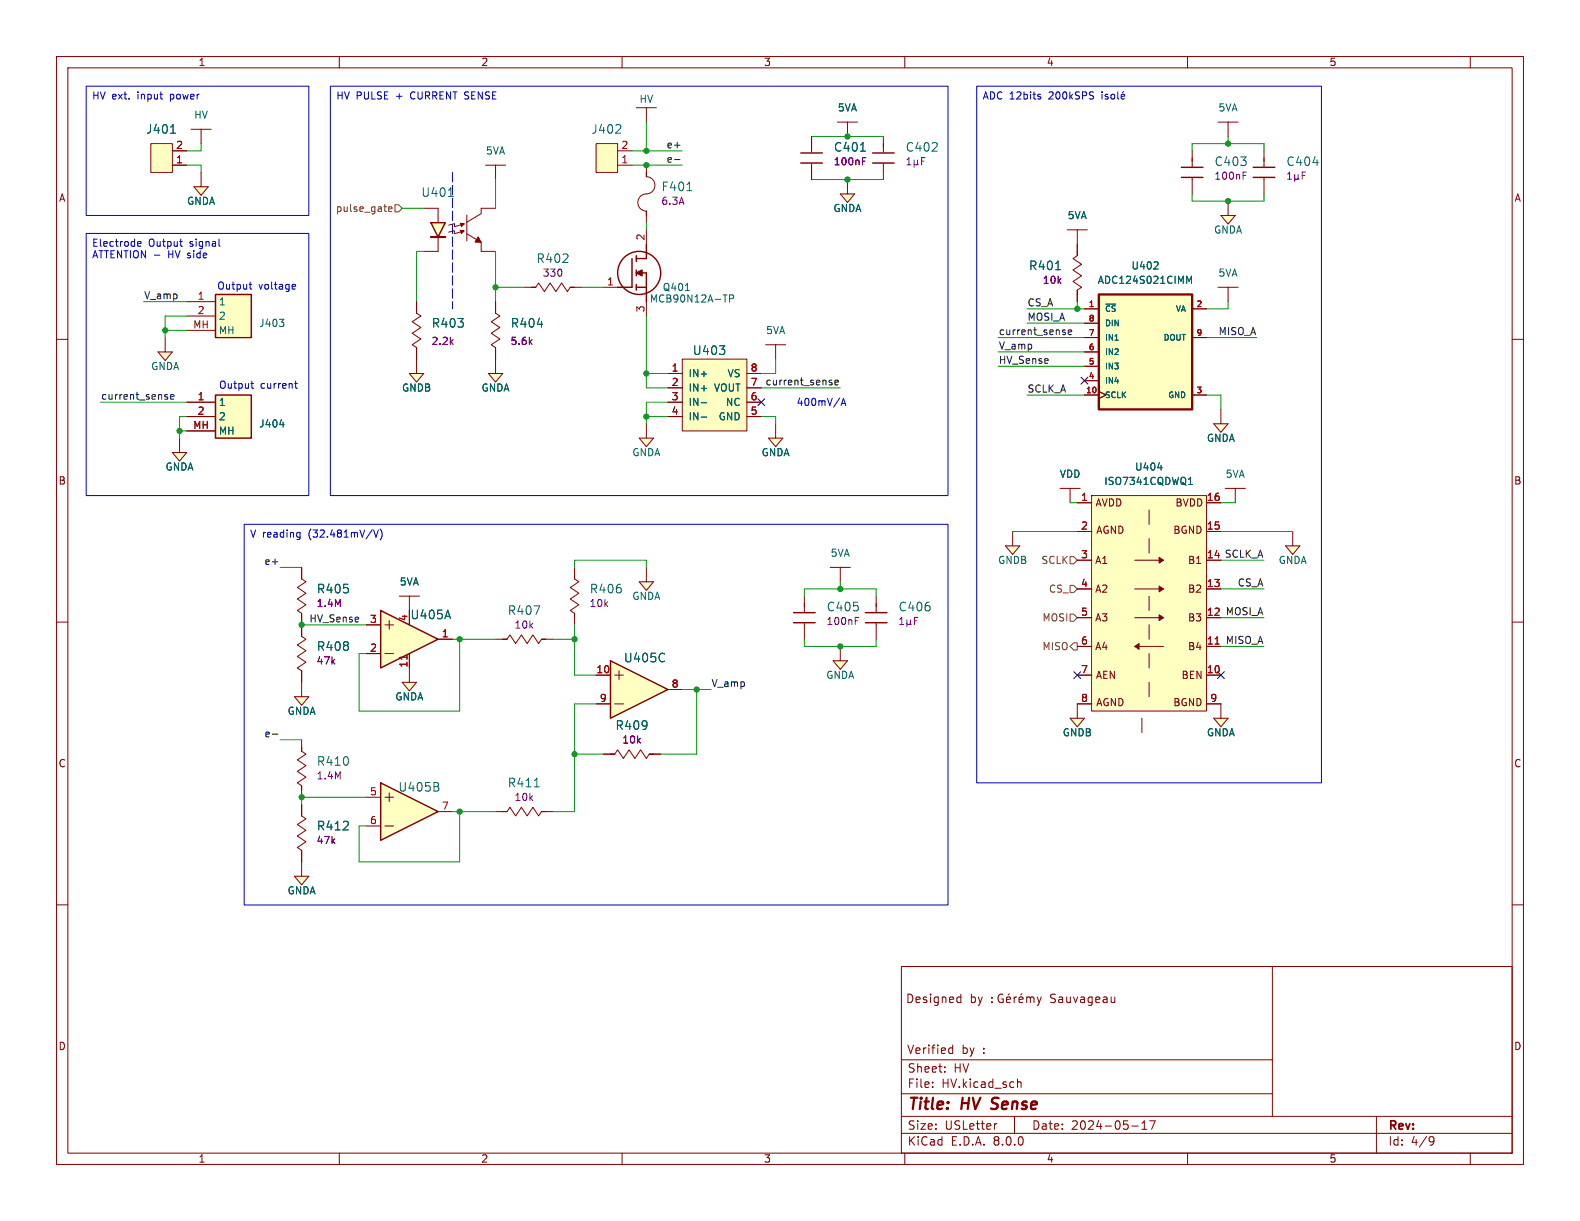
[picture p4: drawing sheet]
<svg xmlns="http://www.w3.org/2000/svg" width="279mm" height="216mm" viewBox="0 0 279 216" stroke-linecap="round" stroke-linejoin="round" font-family="sans-serif">
<g fill="none" stroke="#840000" stroke-width=".18">
<path d="M10 10h259.4v195.9h-259.4zM12 12h255.4v191.9h-255.4zM60 10v2M110 10v2M160 10v2M210 10v2M260 10v2M10 60h2M267.4 60h2M10 110h2M267.4 110h2M10 160h2"/>
<path d="M267.4 160h2M159.4 170.9h108v33h-108zM169.5 176.3l.4 .1M169.9 177.2l-.4 .1M169.9 175.8v1.5M175.4 177.1v.2M175.4 176.4v.1M177.3 175.9a.74 .74 0 0 0-.9 .5 .74 .74 0 0 0 .6 .9l.4-.2v-.5h-.3M178 176.8l.7-.2-.1-.2-.4-.1-.2 .2 .1 .7h.5M178.5 175.7l-.2 .2M179.3 176.3v1M179.8 176.3l-.3 .1-.2 .2"/>
<path d="M180.2 176.8l.7-.2-.1-.2-.4-.1-.2 .2 .1 .7h.5M180.7 175.7l-.2 .2M181.6 176.4l.4-.1 .2 .2M181.6 176.3v1M182.2 176.5l.2-.2 .4 .1v.9M182.2 176.5v.8M183.4 176.3l.4 1M183.8 177.3l-.2 .3-.2 .2M184.1 176.3l-.3 1M197.1 177.1l-.4 .2M197.1 176.3v1M225 170.9v26.5"/>
<path d="M159.4 197.4h108M159.4 193.4h65.6M159.4 187.4h65.6M164.9 192.1v.2M164.9 191.4v.1M167.1 189.4v.2M167.1 188.7v.1M167.9 185.4h.6M167.9 186.2h.6M168.5 184.8v1.5M176.3 198.7l-.3 .1M179.4 197.4v3"/>
<path d="M179.9 190.8v1.5M179.9 191.4l.2-.1 .4 .1 .1 .9M200.1 199.1h1.2M201.9 199.7h.9M201.9 198.6l.5-.4v1.5M203.3 198.2h1l-.7 1.5M243.4 197.4v6.5M60 203.9v2M110 203.9v2M159.4 200.4h108M160 203.9v2M210 203.9v2"/>
<path d="M253 201l.5 .1a.99 .99 0 0 1-.4 1.4h-.2M253.6 201.6l-.3 .3h-.3M260 203.9v2"/>
</g>
<path d="M135.9 77.5h2.5l-1.2 1.5z" fill="#ffffc2"/>
<path d="M223.5 26.7v2.8M223.5 31.5v2.8M137.2 74.9v2.6h-1.3l1.3 1.5 1.2-1.5h-1.2" fill="none" stroke="#840000" stroke-width=".18"/>
<path d="M221.6 31.4h3.8M221.6 29.6h3.8" fill="none" stroke="#840000" stroke-width=".25"/>
<path d="M227.7 31.7h.7M227.7 30.8l.3-.4v1.3M229 31.5l.1 .2h.3l.2-.2M229 30.8v1.3M229.6 31.5l.1 .2M229.6 30.8v.7M230.3 31h.4M230.9 30.4h-.6v1.3" fill="none" stroke="#840084" stroke-width=".18"/>
<path d="M194.3 52.1h16.5v20.3h-16.5z" fill="#ffffc2"/>
<path d="M194.3 52.1h16.5v20.3h-16.5z" fill="none" stroke="#840000" stroke-width=".41"/>
<g fill="none" stroke="#840000" stroke-width=".18">
<path d="M191.8 54.6h2.5M191.8 59.7h2.5M191.8 57.2h2.5M210.8 54.6h2.6M210.8 59.7h2.6M191.8 69.9h2.5M191.8 67.3h2.5M191.8 64.8h2.5M191.8 62.2h2.5M194.3 69.2l1.3 .7-1.3 .6M210.8 69.9h2.6M142.2 105.4v2.8"/>
<path d="M142.2 110.2v2.8M146.8 100.3h3.6M148.6 100.3v2.6"/>
</g>
<path d="M195.5 53.8h1.8M204 47.6h.8M204.7 46.4v.4M209.9 48.8l.4 .9 .4-.9v1.3M197.2 60.2h.5" fill="none" stroke="#006464" stroke-width=".18"/>
<path d="M140.3 110.1h3.8M140.3 108.3h3.8" fill="none" stroke="#840000" stroke-width=".25"/>
<path d="M151.2 109.8h.5M151.2 109.2h.6" fill="none" stroke="#840084" stroke-width=".18"/>
<path d="M107.9 116.8l10.2 5.1-10.2 5.1z" fill="#ffffc2"/>
<g fill="none" stroke="#840000" stroke-width=".18">
<path d="M148.1 21.6h3.5M149.9 21.6v2.5M87.6 113h1.3M88.9 113h.8zM89.7 113l.5-.7 1 1.5 1-1.5 1 1.5 1-1.5 1 1.5 .6-.8M95.8 113h.7zM96.5 113h1.3M105.4 119.4h2.5M108.7 119.4h1.5M109.5 118.6v1.5M105.4 124.5h2.5M108.7 124.5h1.5"/>
<path d="M118.1 121.9h2.5"/>
</g>
<path d="M107.9 116.8l10.2 5.1-10.2 5.1z" fill="none" stroke="#840000" stroke-width=".25"/>
<path d="M215.9 38.1h2.5l-1.2 1.5z" fill="#ffffc2"/>
<path d="M85.9 29.2h3.5M87.6 29.2v2.6M156.2 24.1v2.8M156.2 29v2.8M217.2 35.6v2.5h-1.3l1.3 1.5 1.2-1.5h-1.2M215.4 50.8h3.5M217.2 50.8v2.5M154.9 105.4v2.8M154.9 110.2v2.8" fill="none" stroke="#840000" stroke-width=".18"/>
<path d="M154.3 28.8h3.8M154.3 27.1h3.8M153 110.1h3.8M153 108.3h3.8" fill="none" stroke="#840000" stroke-width=".25"/>
<g fill="none" stroke="#840084" stroke-width=".18">
<path d="M160.4 29.2h.7M160.4 28.2l.3-.3v1.3M161.6 29l.2 .2h.3l.1-.2M161.6 28.3v1.3M162.2 29l.2 .2M162.2 28.3v.7M163 28.5h.4M163.6 27.9h-.6v1.3M159.1 110.4h.7M159.1 109.5l.4-.3v1.2M160.4 110.3l.2 .1h.2l.2-.1M160.4 109.6v1.3"/>
<path d="M161 110.3l.2 .1M161 109.6v.7M161.7 109.8h.4M162.3 109.2h-.6v1.2"/>
</g>
<path d="M38.1 52.1h6.3v7.6h-6.3z" fill="#ffffc2"/>
<path d="M38.1 52.1h6.3v7.6h-6.3z" fill="none" stroke="#840000" stroke-width=".25"/>
<path d="M33 53.3h5.1M33 55.9h5.1M33 58.4h5.1" fill="none" stroke="#840000" stroke-width=".18"/>
<path d="M49.4 56.5h.8l-.4 .4M50.1 57l.1 .2-.1 .5" fill="none" stroke="#006464" stroke-width=".18"/>
<path d="M27.9 62.2h2.6l-1.3 1.6z" fill="#ffffc2"/>
<path d="M29.2 59.7v2.5h-1.3l1.3 1.6 1.3-1.6h-1.3" fill="none" stroke="#840000" stroke-width=".18"/>
<path d="M147.3 116.8h2.6l-1.3 1.6z" fill="#ffffc2"/>
<path d="M188.7 40.6h3.6M190.5 40.6v2.6M148.6 114.3v2.5h-1.3l1.3 1.6 1.3-1.6h-1.3" fill="none" stroke="#840000" stroke-width=".18"/>
<path d="M30.5 80h2.5l-1.3 1.5z" fill="#ffffc2"/>
<path d="M31.7 77.5v2.5h-1.2l1.2 1.5 1.3-1.5h-1.3" fill="none" stroke="#840000" stroke-width=".18"/>
<path d="M38.1 69.9h6.3v7.6h-6.3z" fill="#ffffc2"/>
<path d="M38.1 69.9h6.3v7.6h-6.3z" fill="none" stroke="#840000" stroke-width=".25"/>
<path d="M33 71.1h5.1M33 73.7h5.1M33 76.2h5.1" fill="none" stroke="#840000" stroke-width=".18"/>
<path d="M49.5 75.1h.7" fill="none" stroke="#006464" stroke-width=".18"/>
<path d="M113 77.5h2.6l-1.3 1.5z" fill="#ffffc2"/>
<path d="M114.3 74.9v2.6h-1.3l1.3 1.5 1.3-1.5h-1.3" fill="none" stroke="#840000" stroke-width=".18"/>
<path d="M86.4 66h2.5l-1.3 1.6z" fill="#ffffc2"/>
<path d="M112.5 19.1h3.6M114.3 19.1v2.5M33.8 22.9h3.5M35.6 22.9v2.5M87.6 55.4l.8 .5-1.5 1 1.5 1-1.5 1 1.5 1-1.5 1.1 .7 .5M87.6 54.6v.8zM87.6 53.3v1.3M106.7 50.8h2.5M114.3 40.6v2.6M114.3 53.3v2.6M87.6 62.2v3.8h-1.2l1.2 1.6 1.3-1.6h-1.3M87.6 61.5v.7z" fill="none" stroke="#840000" stroke-width=".18"/>
<g fill="none" stroke="#840000" stroke-width=".25">
<path d="M111.8 45.7v5.1h-2.6M112.5 50.8h1.8M112.5 45.2v1M112.5 47.8v1M112.5 50.3v1M112.5 48.3h1.8v5M114.3 43.2v2.5h-1.8"/>
<circle cx="113" cy="48.3" r="3.8"/>
</g>
<path d="M112.5 48.3l1-.5v1z" fill="#840000" stroke="#840000" stroke-width=".25"/>
<path d="M121.2 51.4h.7M127.9 52.1h.7M129 52.8l.6-.1 .1-.1v-.3l-.7-.2v1.3" fill="none" stroke="#006464" stroke-width=".18"/>
<g fill="#ffffc2">
<path d="M114.3 37.3v.8z"/>
<path d="M114.3 30.5v.7z"/>
</g>
<path d="M114.3 37.3v.8zM114.3 31.2a1.54 1.54 0 0 1 1.5 1.7 1.54 1.54 0 0 1-1.8 1.4 1.52 1.52 0 0 0-1.2 1.6 1.52 1.52 0 0 0 1.5 1.4M114.3 30.5v.7zM114.3 29.2v1.3M114.3 38.1v1.3" fill="none" stroke="#840000" stroke-width=".18"/>
<path d="M121.5 33.7h.8" fill="none" stroke="#006464" stroke-width=".18"/>
<path d="M105.4 25.4h3.8v5.1h-3.8z" fill="#ffffc2"/>
<g fill="none" stroke="#840000" stroke-width=".18">
<path d="M105.4 25.4h3.8v5.1h-3.8zM109.2 29.2h2.6M109.2 26.7h2.6M92.7 50.8h1.3M94 50.8h.7zM94.7 50.8l.5-.8 1.1 1.6 1-1.6 1 1.6 1-1.6 1 1.6 .5-.8M100.8 50.8h.8zM101.6 50.8h1.3M190.5 44.5v.7zM190.5 45.2l-.8 .5 1.6 1-1.6 1.1 1.6 1-1.6 1 1.6 1-.8 .5M190.5 51.3v.8zM190.5 43.2v1.3"/>
<path d="M190.5 52.1v1.2"/>
</g>
<path d="M108.8 23.6h1M109.7 22.2v.5M186.7 47.7h.8" fill="none" stroke="#006464" stroke-width=".18"/>
<path d="M34.3 33h2.5l-1.2 1.5z" fill="#ffffc2"/>
<path d="M35.6 30.5v2.5h-1.3l1.3 1.5 1.2-1.5h-1.2" fill="none" stroke="#840000" stroke-width=".18"/>
<path d="M76.2 39.4h2.5l-1.2 2.5z" fill="#ffffc2"/>
<path d="M74.9 36.8h2.6v2.6M79.3 39.8l1.1-.3v.6M81.5 39.8l-1.1 .3M82.5 38v4.6M85.1 37.8l-2.6 1.5M87.6 36.8h-2.5v.9M77.5 41.9v2.6h-2.6M79.3 41l1-.2v.5M81.4 41l-1.1 .3M82.5 41.3l2.6 1.5M85.1 42.9v1.6h2.5" fill="none" stroke="#840000" stroke-width=".18"/>
<path d="M76.2 41.9h2.5" fill="none" stroke="#840000" stroke-width=".38"/>
<path d="M76.2 39.4h2.5l-1.2 2.5z" fill="none" stroke="#840000" stroke-width=".25"/>
<g fill="#840000" stroke="#840000" stroke-width=".18">
<path d="M81.4 40.7l.7 .1-.5 .5z"/>
<path d="M81.4 39.5l.7 .1-.5 .5z"/>
<path d="M84.6 41.9l.5 .9h-1.1z"/>
</g>
<path d="M79.3 34.7h.9" fill="none" stroke="#006464" stroke-width=".18"/>
<path d="M120.6 63.5h11.5v12.7h-11.5z" fill="#ffffc2"/>
<g fill="none" stroke="#840000" stroke-width=".18">
<path d="M143.5 24.1v2.8M143.5 29v2.8M118.1 66h2.5M118.1 68.6h2.5M118.1 71.1h2.5M118.1 73.7h2.5M120.6 63.5h11.5v12.7h-11.5zM132.1 66h2.5M132.1 68.6h2.5M132.1 71.1h2.5M132.1 73.7h2.5M135.4 61h3.5"/>
<path d="M137.2 61v2.5"/>
</g>
<path d="M152.2 26.7h.8M124 71.2h1M124 73.8h1" fill="none" stroke="#006464" stroke-width=".18"/>
<path d="M141.6 28.8h3.8M141.6 27.1h3.8" fill="none" stroke="#840000" stroke-width=".25"/>
<path d="M152.5 28.5h.4M152.5 27.9h.6" fill="none" stroke="#840084" stroke-width=".18"/>
<path d="M52.1 154.9h2.5l-1.3 1.6z" fill="#ffffc2"/>
<g fill="none" stroke="#840000" stroke-width=".18">
<path d="M210.8 26.7v2.8M210.8 31.5v2.8M53.3 118.6v.8zM53.3 112.5l.8 .5-1.5 1 1.5 1.1-1.5 1 1.5 1-1.5 1 .7 .5M53.3 111.8v.7zM53.3 110.5v1.3M53.3 119.4v1.3M53.3 138.9v.8zM53.3 132.1v.7zM53.3 132.8l.8 .6-1.5 1 1.5 1-1.5 1 1.5 1-1.5 1 .7 .5M53.3 130.8v1.3M53.3 139.7v1.3"/>
<path d="M53.3 152.4v2.5h-1.2l1.2 1.6 1.3-1.6h-1.3M87.6 143.5h1.3M88.9 143.5h.8zM89.7 143.5l.5-.8 1 1.6 1-1.6 1 1.6 1-1.6 1 1.6 .6-.8M95.8 143.5h.7zM96.5 143.5h1.3"/>
</g>
<path d="M94.5 139.1h.9" fill="none" stroke="#006464" stroke-width=".18"/>
<path d="M208.9 31.4h3.8M208.9 29.6h3.8" fill="none" stroke="#840000" stroke-width=".25"/>
<path d="M219.8 31h.4M219.8 30.4h.6" fill="none" stroke="#840084" stroke-width=".18"/>
<path d="M72.4 66h2.5l-1.2 1.6z" fill="#ffffc2"/>
<path d="M73.7 63.5v2.5h-1.3l1.3 1.6 1.2-1.6h-1.2M187.5 86.4h3.5M189.2 86.4v2.5" fill="none" stroke="#840000" stroke-width=".18"/>
<path d="M214.6 74.9h2.6l-1.3 1.6z" fill="#ffffc2"/>
<path d="M215.9 72.4v2.5h-1.3l1.3 1.6 1.3-1.6h-1.3" fill="none" stroke="#840000" stroke-width=".18"/>
<path d="M193 87.6h20.4v38.1h-20.4z" fill="#ffffc2"/>
<g fill="none" stroke="#840000" stroke-width=".18">
<path d="M190.5 99.1h2.5M190.5 88.9h2.5M190.5 94h2.5M193 87.6h20.4v38.1h-20.4zM200.7 99.1h5M203.2 90.2v2.5M203.2 95.3v2.5M213.4 88.9h2.5M213.4 94h2.5M190.5 114.3h2.5M190.5 109.2h2.5M190.5 104.1h2.5"/>
<path d="M190.5 119.4h2.5M200.7 114.3h5M200.7 109.2h5M200.7 104.1h5M203.2 105.4v2.6M203.2 110.5v2.5M203.2 115.6v2.5M213.4 114.3h2.5M213.4 109.2h2.5M213.4 104.1h2.5M213.4 119.4h2.5M190.5 124.5h2.5"/>
<path d="M201.9 127v2.5M203.2 120.7v2.5M213.4 124.5h2.5"/>
</g>
<g fill="#840000" stroke="#840000" stroke-width=".18">
<path d="M200.7 114.3l.7-.5v1z"/>
<path d="M205 108.7l.7 .5-.7 .5z"/>
<path d="M205 103.6l.7 .5-.7 .5z"/>
<path d="M205 98.6l.7 .5-.7 .5z"/>
</g>
<path d="M214.9 113.9h.7" fill="none" stroke="#a90000" stroke-width=".18"/>
<path d="M204.7 82.7h.8M210.2 85.7h.7M210.3 84.7l.2-.3v1.3" fill="none" stroke="#006464" stroke-width=".18"/>
<path d="M177.8 96.5h2.5l-1.2 1.5z" fill="#ffffc2"/>
<path d="M179.1 94v2.5h-1.3l1.3 1.5 1.2-1.5h-1.2" fill="none" stroke="#840000" stroke-width=".18"/>
<path d="M227.3 96.5h2.6l-1.3 1.5z" fill="#ffffc2"/>
<path d="M228.6 94v2.5h-1.3l1.3 1.5 1.3-1.5h-1.3" fill="none" stroke="#840000" stroke-width=".18"/>
<path d="M214.6 127h2.6l-1.3 1.5z" fill="#ffffc2"/>
<path d="M215.9 124.5v2.5h-1.3l1.3 1.5 1.3-1.5h-1.3" fill="none" stroke="#840000" stroke-width=".18"/>
<path d="M189.2 127h2.6l-1.3 1.5z" fill="#ffffc2"/>
<path d="M73.7 55.4l.7 .5-1.5 1 1.5 1-1.5 1 1.5 1-1.5 1.1 .8 .5M73.7 54.6v.8zM73.7 53.3v1.3M73.7 61.5v.7zM73.7 62.2v1.3M190.5 124.5v2.5h-1.3l1.3 1.5 1.3-1.5h-1.3" fill="none" stroke="#840000" stroke-width=".18"/>
<path d="M26.7 25.4h3.8v5.1h-3.8z" fill="#ffffc2"/>
<g fill="none" stroke="#840000" stroke-width=".18">
<path d="M26.7 25.4h3.8v5.1h-3.8zM30.5 29.2h2.5M30.5 26.7h2.5M101.6 101.6v.8zM101.6 102.4l.8 .5-1.6 1 1.6 1-1.6 1 1.6 1-1.6 1.1 .8 .5M101.6 108.5v.7zM101.6 100.3v1.3M101.6 109.2v1.3M106.7 133.4h1.2M107.9 133.4h.8zM108.7 133.4l.5-.8 1 1.5 1.1-1.5 1 1.5 1-1.5 1 1.5 .5-.7M114.8 133.4h.8z"/>
<path d="M115.6 133.4h1.2"/>
</g>
<path d="M30.2 23.6h.8" fill="none" stroke="#006464" stroke-width=".18"/>
<path d="M113 102.9h2.6l-1.3 1.5z" fill="#ffffc2"/>
<path d="M114.3 100.3v2.6h-1.3l1.3 1.5 1.3-1.5h-1.3" fill="none" stroke="#840000" stroke-width=".18"/>
<path d="M148.6 34.3h2.5l-1.2 1.5z" fill="#ffffc2"/>
<path d="M149.9 31.8v2.5h-1.3l1.3 1.5 1.2-1.5h-1.2M215.4 21.6h3.5M217.2 21.6v2.5M216.7 86.4h3.5M218.4 86.4v2.5" fill="none" stroke="#840000" stroke-width=".18"/>
<path d="M67.3 138.4l10.2 5.1-10.2 5.1z" fill="#ffffc2"/>
<path d="M53.3 150.4v.7zM53.3 144.3l.8 .5-1.5 1 1.5 1-1.5 1 1.5 1-1.5 1.1 .7 .5M53.3 143.5v.8zM53.3 142.2v1.3M53.3 151.1v1.3M64.8 146.1h2.5M64.8 141h2.5M68.1 146.1h1.5M68.1 141h1.5M68.8 140.2v1.5M77.5 143.5h2.5" fill="none" stroke="#840000" stroke-width=".18"/>
<path d="M67.3 138.4l10.2 5.1-10.2 5.1z" fill="none" stroke="#840000" stroke-width=".25"/>
<path d="M77.5 139.2l.1 .2-.1 .4M77.5 138.5v.4" fill="none" stroke="#006464" stroke-width=".18"/>
<path d="M67.3 108l10.2 5-10.2 5.1z" fill="#ffffc2"/>
<g fill="none" stroke="#840000" stroke-width=".18">
<path d="M53.3 108.5v.7zM53.3 101.6v.8zM53.3 102.4l.8 .5-1.5 1 1.5 1-1.5 1 1.5 1-1.5 1.1 .7 .5M53.3 100.3v1.3M53.3 109.2v1.3M64.8 115.6h2.5M64.8 110.5h2.5M68.1 115.6h1.5M68.1 110.5h1.5M68.8 109.7v1.6M72.4 108v2.5M72.4 115.6v2.5"/>
<path d="M77.5 113h2.5"/>
</g>
<path d="M67.3 108l10.2 5-10.2 5.1z" fill="none" stroke="#840000" stroke-width=".25"/>
<path d="M72 115.9v.7" fill="none" stroke="#a90000" stroke-width=".18"/>
<path d="M52.1 123.2h2.5l-1.3 1.5z" fill="#ffffc2"/>
<path d="M53.3 120.7v2.5h-1.2l1.2 1.5 1.3-1.5h-1.3" fill="none" stroke="#840000" stroke-width=".18"/>
<path d="M71.1 120.7h2.6l-1.3 1.5z" fill="#ffffc2"/>
<g fill="none" stroke="#840000" stroke-width=".18">
<path d="M30.5 29.2h2.5M30.5 26.7h2.5M143.5 24.1v2.6M143.5 29.2v2.6M73.7 53.3v1.3M87.6 53.3v1.3M190.5 43.2v1.3M190.5 52.1v1.2M191.8 54.6h2.5M191.8 59.7h2.5M191.8 57.2h2.5M210.8 54.6h2.6"/>
<path d="M210.8 59.7h2.6M33 71.1h5.1M33 73.7h5.1M33 76.2h5.1M73.7 62.2v1.3M87.6 62.2v1.3M118.1 66h2.5M118.1 68.6h2.5M118.1 71.1h2.5M118.1 73.7h2.5M132.1 66h2.5M132.1 68.6h2.5"/>
<path d="M132.1 71.1h2.5M132.1 73.7h2.5M191.8 69.9h2.5M191.8 67.3h2.5M191.8 64.8h2.5M191.8 62.2h2.5M194.3 69.2l1.3 .7-1.3 .6M210.8 69.9h2.6M190.5 88.9h2.5M190.5 94h2.5M190.5 99.1h2.5M213.4 88.9h2.5"/>
<path d="M213.4 94h2.5M53.3 100.3v1.3M53.3 109.2v2.6M53.3 119.4v1.3M64.8 115.6h2.5M64.8 110.5h2.5M70.6 105.4h3.6M72.4 115.6v5.1h-1.3l1.3 1.5 1.3-1.5h-1.3M72.4 105.4v5.1M77.5 113h2.5M105.4 119.4h2.5M190.5 119.4h2.5"/>
<path d="M190.5 114.3h2.5M190.5 109.2h2.5M190.5 104.1h2.5M213.4 119.4h2.5M213.4 114.3h2.5M213.4 109.2h2.5M213.4 104.1h2.5M105.4 124.5h2.5M106.7 133.4h1.2M115.6 133.4h1.2M118.1 121.9h2.5M190.5 124.5h2.5"/>
<path d="M213.4 124.5h2.5M53.3 142.2v1.3M53.3 151.1v1.3"/>
</g>
<path d="M68.7 37l.6-.1v-.3h-.4l-.2 .1 .1 .6h.5M69.8 36.2h.7l.6 .6-.6 .7h-.7zM189.2 98.4h.7l.6 .7-.6 .6h-.7zM189.2 108.6h.7l.6 .6-.6 .7h-.7zM189.2 103.5h.7l.6 .6-.6 .7h-.7zM189.9 113.7h.6v1.2h-.6l-.7-.6z" fill="none" stroke="#725600" stroke-width=".18"/>
<path d="M119.3 28.2h.9M188.2 58.8l.2 .1-.2 .3M188.2 58.3l.2 .1M188.9 58.8l.6-.2v-.2l-.4-.1-.2 .2 .1 .6h.5M29.5 70.2l.2 .2-.2 .2M29.5 69.8h.1M30.2 70.2l.6-.1-.1-.3h-.4l-.1 .1v.6h.5M147 67.6l.2 .2-.2 .3M147 67.2l.1 .1M147.6 67.6l.6-.1v-.2l-.4-.1-.2 .2 .1 .6h.5M48.2 129.8h.9" fill="none" stroke="#0f0f0f" stroke-width=".18"/>
<g fill="none" stroke="#0000c2" stroke-width=".18">
<path d="M15.2 15.2h39.4v22.9h-39.4zM58.4 15.2h109.2v72.4h-109.2zM172.7 15.2h61v123.2h-61zM183.7 17.1l.3 .1 .1 .1-.2 .2h-.3M183.7 16.7h.3M194.9 16.2v.2M194.9 16.7v.8M195.9 16.7h-.3l-.2 .1 .1 .2 .4 .2v.3h-.5M196.5 16.8l.2-.1 .4 .1v.5l-.1 .2h-.3l-.2-.1zM197.7 16.2v1.1l.1 .2M198.3 17.1l.6-.1-.1-.3h-.4l-.1 .1v.7h.5M198.7 16.2l-.2 .2"/>
<path d="M15.2 41.3h39.4v46.3h-39.4zM24.3 43.1l.6-.1v-.2l-.4-.1-.2 .2 .1 .6h.5M27.3 45.1h1M31.8 42.7h.5M32.1 43.5h.2M38.7 43.4l.2 .1M44 50.3h.5M44.2 49.9v1l.3 .2M51.8 50.3h.4l.1 .3-.6 .1M52.2 51.1h-.4M44.4 67.8h.4M44.5 67.4v1.1l.3 .2"/>
<path d="M52.1 67.8h.5M52.3 67.4v1.1l.3 .2M148.7 71.7l.5-1.3 .4 1.3M148.9 71.3h.6M43.2 92.7h124.4v67.3h-124.4zM52.7 94.1l.4 .1M53.1 94.1v1.1l-.2 .1-.3 .1M53.1 94.9l-.4 .1M66.1 93.7l.4 1.3 .4-1.3M67.2 93.5a1.46 1.46 0 0 1 0 2"/>
</g>
<path d="M80 30.5v24.1" fill="none" stroke="#0000c2" stroke-width=".18" stroke-dasharray="1.7 .6"/>
<g fill="none" stroke="#009600" stroke-width=".18">
<path d="M33 29.2h2.6v1.3M35.6 25.4v1.3h-2.6M71.1 36.8h3.8M87.6 31.8v5M111.8 26.7h8.8M111.8 29.2h8.8M114.3 21.6v5.1M114.3 39.4v1.2M143.5 31.8h12.7M143.5 24.1h12.7M210.8 34.3v1.3h12.7v-1.3M210.8 26.7v-1.3h12.7v1.3"/>
<path d="M217.2 24.1v1.3M25.4 53.3h7.6M29.2 58.4h3.8M33 55.9h-3.8v3.8M74.9 44.5h-1.2v8.8M87.6 50.8h5.1M87.6 44.5v8.8M102.9 50.8h3.8M114.3 55.9v12.7h3.8M176.5 59.7h15.3M181.6 54.6h10.2M181.6 57.2h10.2"/>
<path d="M190.5 53.3v1.3M213.4 59.7h8.8M217.2 53.3v1.3h-3.8M17.8 71.1h15.2M31.7 76.2h1.3M33 73.7h-1.3v3.8M114.3 66h3.8M114.3 73.7h3.8M118.1 71.1h-3.8v3.8M134.6 73.7h2.6v1.2M134.6 68.6h14M137.2 63.5v2.5h-2.6"/>
<path d="M176.5 62.2h15.3M176.5 64.8h15.3M181.6 69.9h10.2M213.4 69.9h2.5v2.5M179.1 94h11.4M189.2 88.9h1.3M215.9 99.1h7.6M215.9 88.9h2.5M215.9 94h12.7M49.5 100.3h3.8M53.3 110.5h11.5M80 113h7.6"/>
<path d="M81.3 113v12.7h-17.8v-10.1h1.3M97.8 113h3.8M101.6 100.3v-1.2h12.7v1.2M101.6 110.5v8.9h3.8M142.2 105.4v-1.3h12.7v1.3M142.2 113v1.3h12.7v-1.3M148.6 102.9v1.2M215.9 104.1h7.6M215.9 114.3h7.6M215.9 109.2h7.6M49.5 130.8h3.8M101.6 133.4h5.1"/>
<path d="M105.4 124.5h-3.8v19h-3.8M120.6 121.9h5.1M123.2 121.9v11.5h-6.4M64.8 141h-11.5v1.2M80 143.5h7.6M81.3 143.5v8.9h-17.8v-6.3h1.3"/>
</g>
<path d="M134 70.5l1.2 1.2M135.2 70.5l-1.2 1.2M191.2 66.7l1.2 1.2M192.4 66.7l-1.2 1.2M189.9 118.8l1.2 1.2M191.1 118.8l-1.2 1.2M215.3 118.8l1.2 1.2M216.5 118.8l-1.2 1.2" fill="none" stroke="#000084" stroke-width=".18"/>
<g fill="none" stroke="#006464" stroke-width=".18">
<path d="M30.2 23.6h.8M152.2 26.7h.8M186.7 47.7h.8M195.5 53.8h1.8M204 47.6h.8M204.7 46.4v.4M209.9 48.8l.4 .9 .4-.9v1.3M49.5 75.1h.7M124 71.2h1M124 73.8h1M197.2 60.2h.5M204.7 82.7h.8"/>
<path d="M210.2 85.7h.7M210.3 84.7l.2-.3v1.3"/>
</g>
<path d="M152.5 28.5h.4M152.5 27.9h.6" fill="none" stroke="#840084" stroke-width=".18"/>
<path d="M72 115.9v.7M214.9 113.9h.7" fill="none" stroke="#a90000" stroke-width=".18"/>
<g fill="#009600" stroke="#009600" stroke-width=".18">
<circle cx="148.6" cy="104.1" r=".46"/>
<circle cx="148.6" cy="114.3" r=".46"/>
<circle cx="123.2" cy="121.9" r=".46"/>
<circle cx="217.2" cy="35.6" r=".46"/>
<circle cx="190.5" cy="54.6" r=".46"/>
<circle cx="217.2" cy="25.4" r=".46"/>
<circle cx="149.9" cy="24.1" r=".46"/>
<circle cx="149.9" cy="31.8" r=".46"/>
<circle cx="101.6" cy="113" r=".46"/>
<circle cx="101.6" cy="133.4" r=".46"/>
<circle cx="81.3" cy="113" r=".46"/>
<circle cx="81.3" cy="143.5" r=".46"/>
<circle cx="114.3" cy="73.7" r=".46"/>
<circle cx="114.3" cy="66" r=".46"/>
<circle cx="114.3" cy="29.2" r=".46"/>
<circle cx="114.3" cy="26.7" r=".46"/>
<circle cx="87.6" cy="50.8" r=".46"/>
<circle cx="53.3" cy="110.5" r=".46"/>
<circle cx="53.3" cy="141" r=".46"/>
<circle cx="31.7" cy="76.2" r=".46"/>
<circle cx="29.2" cy="58.4" r=".46"/>
</g>
<g font-size="2.8" fill="#840000">
<text x="160.4" y="196.8">Title:</text>
<text x="170.1" y="196.8">HV Sense</text>
</g>
<g font-size="2.1" fill="#006464">
<text x="25.7" y="23.9">J401</text>
<text x="104.5" y="23.9">J402</text>
<text x="147.4" y="27">C401</text>
<text x="160.1" y="27">C402</text>
<text x="214.7" y="29.6">C403</text>
<text x="227.4" y="29.6">C404</text>
<text x="74.4" y="35">U401</text>
<text x="116.9" y="34">F401</text>
<text x="94.8" y="46.7">R402</text>
<text x="181.9" y="48">R401</text>
<text x="76.3" y="58.1">R403</text>
<text x="90.2" y="58.1">R404</text>
<text x="122.4" y="63">U403</text>
<text x="55.9" y="105.1">R405</text>
<text x="104.2" y="105.1">R406</text>
<text x="72.5" y="109.7">U405A</text>
<text x="89.7" y="108.9">R407</text>
<text x="146.1" y="108.3">C405</text>
<text x="158.8" y="108.3">C406</text>
<text x="55.9" y="115.3">R408</text>
<text x="110.2" y="117.3">U405C</text>
<text x="108.7" y="129.3">R409</text>
<text x="55.9" y="135.6">R410</text>
<text x="70.4" y="140.2">U405B</text>
<text x="89.7" y="139.4">R411</text>
<text x="55.9" y="147">R412</text>
</g>
<g font-size="2.1" fill="#840000">
<text x="160.1" y="177.6">Designed</text>
<text x="171.5" y="177.6">by</text>
<text x="185.5" y="177.6">Sauvageau</text>
<text x="160.3" y="186.6">Verified</text>
<text x="160.4" y="189.9">Sheet:</text>
<text x="168.6" y="189.9">HV</text>
<text x="170" y="186.6">by</text>
<text x="173.8" y="186.6">:</text>
<text x="160.4" y="192.6">File:</text>
<text x="166.5" y="192.6">HV.kicad_sch</text>
<text x="160.4" y="202.8">KiCad</text>
<text x="160.4" y="200">Size:</text>
<text x="167.1" y="200">USLetter</text>
<text x="168.1" y="202.8">E.D.A.</text>
<text x="175.7" y="202.8">8.0.0</text>
<text x="182.4" y="200">Date:</text>
<text x="189.4" y="200">2024-05-17</text>
<text x="245.4" y="200.2">Rev:</text>
<text x="245.4" y="202.8">Id:</text>
<text x="249.5" y="202.8">4/9</text>
</g>
<g font-size="1.8" fill="#840000">
<text x="35" y="11.9">1</text>
<text x="85" y="11.9">2</text>
<text x="135" y="11.9">3</text>
<text x="185" y="11.9">4</text>
<text x="235" y="11.9">5</text>
<text x="10.3" y="35.9">A</text>
<text x="267.7" y="35.9">A</text>
<text x="10.3" y="85.9">B</text>
<text x="193.6" y="89.8">AVDD</text>
<text x="207.8" y="89.8">BVDD</text>
<text x="267.7" y="85.9">B</text>
<text x="193.8" y="94.6">AGND</text>
<text x="207.4" y="94.6">BGND</text>
<text x="193.6" y="99.9">A1</text>
<text x="210" y="99.9">B1</text>
<text x="213.3" y="98.8">14 SCLK_A</text>
<text x="193.6" y="105">A2</text>
<text x="210" y="105">B2</text>
<text x="193.6" y="110.1">A3</text>
<text x="210" y="110.1">B3</text>
<text x="193.6" y="115.2">A4</text>
<text x="210" y="115.2">B4</text>
<text x="193.7" y="120.3">AEN</text>
<text x="193.8" y="125.1">AGND</text>
<text x="207.4" y="125.1">BGND</text>
<text x="208.8" y="120.3">BEN</text>
<text x="10.3" y="135.9">C</text>
<text x="267.7" y="135.9">C</text>
<text x="10.3" y="185.9">D</text>
<text x="267.7" y="185.9">D</text>
<text x="35" y="205.8">1</text>
<text x="85" y="205.8">2</text>
<text x="135" y="205.8">3</text>
<text x="185" y="205.8">4</text>
<text x="235" y="205.8">5</text>
</g>
<g font-size="1.8" fill="#0000c2">
<text x="16.2" y="17.9">HV ext.</text>
<text x="24.4" y="17.9">input</text>
<text x="30.3" y="17.9">power</text>
<text x="59.4" y="17.9">HV PULSE</text>
<text x="70.1" y="17.9">+</text>
<text x="72.9" y="17.9">CURRENT SENSE</text>
<text x="173.7" y="17.9">ADC 12bits</text>
<text x="185.6" y="17.9">200kSPS</text>
<text x="16.2" y="44">Electrode</text>
<text x="16.2" y="46">ATTENTION -</text>
<text x="26.3" y="44">Output</text>
<text x="29.8" y="46">HV side</text>
<text x="33.7" y="44">signal</text>
<text x="38.3" y="51.4">Output</text>
<text x="45.7" y="51.4">voltage</text>
<text x="38.6" y="68.9">Output</text>
<text x="46" y="68.9">current</text>
<text x="140.8" y="72">400mV/A</text>
<text x="44.1" y="95.4">V reading</text>
<text x="54.6" y="95.4">(32.481mV/V)</text>
</g>
<g font-size="1.8" fill="#006464">
<text x="34.2" y="21.2">HV</text>
<text x="113" y="18.4">HV</text>
<text x="148.1" y="19.9">5VA</text>
<text x="215.4" y="19.9">5VA</text>
<text x="85.8" y="27.5">5VA</text>
<text x="33" y="36.4">GNDA</text>
<text x="147.3" y="37.7">GNDA</text>
<text x="188.7" y="39">5VA</text>
<text x="214.6" y="41.5">GNDA</text>
<text x="200" y="47.9">U402</text>
<text x="114.8" y="53.7">MCB90N12A-TP</text>
<text x="117.1" y="51.7">Q401</text>
<text x="194" y="50.4">ADC124S021CIMM</text>
<text x="215.4" y="49.1">5VA</text>
<text x="38.6" y="54.2">1</text>
<text x="38.6" y="56.7">2</text>
<text x="38.6" y="59.3">MH</text>
<text x="45.7" y="58">J403</text>
<text x="135.4" y="59.3">5VA</text>
<text x="26.6" y="65.6">GNDA</text>
<text x="38.6" y="72">1</text>
<text x="71" y="69.4">GNDB</text>
<text x="85" y="69.4">GNDA</text>
<text x="121.7" y="66.9">IN+</text>
<text x="121.7" y="69.4">IN+</text>
<text x="121.7" y="72">IN-</text>
<text x="126.1" y="69.4">VOUT</text>
<text x="128.3" y="72">NC</text>
<text x="128.6" y="66.9">VS</text>
<text x="38.6" y="74.5">2</text>
<text x="38.6" y="77.1">MH</text>
<text x="45.7" y="75.8">J404</text>
<text x="121.7" y="74.5">IN-</text>
<text x="127" y="74.5">GND</text>
<text x="29.2" y="83.4">GNDA</text>
<text x="111.7" y="80.9">GNDA</text>
<text x="134.6" y="80.9">GNDA</text>
<text x="200.6" y="83.4">U404</text>
<text x="213.3" y="78.3">GNDA</text>
<text x="187.3" y="84.7">VDD</text>
<text x="195.2" y="86">ISO7341CQDWQ1</text>
<text x="216.6" y="84.7">5VA</text>
<text x="146.8" y="98.7">5VA</text>
<text x="176.4" y="99.9">GNDB</text>
<text x="226" y="99.9">GNDA</text>
<text x="70.6" y="103.7">5VA</text>
<text x="111.7" y="106.3">GNDA</text>
<text x="69.8" y="124.1">GNDA</text>
<text x="146" y="120.2">GNDA</text>
<text x="50.8" y="126.6">GNDA</text>
<text x="187.8" y="130.4">GNDB</text>
<text x="213.3" y="130.4">GNDA</text>
<text x="50.8" y="158.3">GNDA</text>
</g>
<g font-size="1.8" fill="#a90000">
<text x="31" y="29">1</text>
<text x="31" y="26.4">2</text>
<text x="109.8" y="29">1</text>
<text x="109.8" y="26.4">2</text>
<text x="114" y="42.6" transform="rotate(-90 114 42.6)">2</text>
<text x="34.9" y="53.1">1</text>
<text x="107.2" y="50.5">1</text>
<text x="34.1" y="58.2">MH</text>
<text x="34.9" y="55.6">2</text>
<text x="114" y="55.3" transform="rotate(-90 114 55.3)">3</text>
<text x="118.7" y="65.8">1</text>
<text x="132.6" y="65.8">8</text>
<text x="34.9" y="70.9">1</text>
<text x="118.7" y="68.3">2</text>
<text x="118.7" y="70.9">3</text>
<text x="132.6" y="70.9">6</text>
<text x="132.6" y="68.3">7</text>
<text x="34.1" y="75.9">MH</text>
<text x="34.9" y="73.4">2</text>
<text x="118.7" y="73.4">4</text>
<text x="132.6" y="73.4">5</text>
<text x="191.1" y="88.6">1</text>
<text x="213.3" y="88.6">16</text>
<text x="191.1" y="93.7">2</text>
<text x="213.3" y="93.7">15</text>
<text x="191.1" y="98.8">3</text>
<text x="213.3" y="98.8">14</text>
<text x="191.1" y="103.9">4</text>
<text x="213.3" y="103.9">13</text>
<text x="65.3" y="110.2">3</text>
<text x="72.1" y="109.9" transform="rotate(-90 72.1 109.9)">4</text>
<text x="78" y="112.8">1</text>
<text x="191.1" y="109">5</text>
<text x="213.3" y="109">12</text>
<text x="65.3" y="115.3">2</text>
<text x="72.1" y="118.2" transform="rotate(-90 72.1 118.2)">11</text>
<text x="105.4" y="119.1">10</text>
<text x="191.1" y="114">6</text>
<text x="191.1" y="119.1">7</text>
<text x="213.3" y="119.1">10</text>
<text x="213.3" y="114">11</text>
<text x="106" y="124.2">9</text>
<text x="118.7" y="121.7">8</text>
<text x="191.1" y="124.2">8</text>
<text x="213.9" y="124.2">9</text>
<text x="65.3" y="140.7">5</text>
<text x="78" y="143.3">7</text>
<text x="65.3" y="145.8">6</text>
</g>
<g font-size="1.8" fill="#0f0f0f">
<text x="117.8" y="28.9">e-</text>
<text x="117.8" y="26.3">e+</text>
<text x="25.4" y="53">V_amp</text>
<text x="176.5" y="59.3">current_sense</text>
<text x="181.6" y="54.3">CS_A</text>
<text x="181.6" y="56.8">MOSI_A</text>
<text x="215.4" y="59.3">MISO_A</text>
<text x="176.5" y="64.4">HV_Sense</text>
<text x="176.5" y="61.9">V_amp</text>
<text x="17.8" y="70.8">current_sense</text>
<text x="135.3" y="68.2">current_sense</text>
<text x="181.6" y="69.5">SCLK_A</text>
<text x="46.7" y="100">e+</text>
<text x="218.8" y="103.8">CS_A</text>
<text x="54.6" y="110.1">HV_Sense</text>
<text x="216.7" y="114">MISO_A</text>
<text x="216.7" y="108.9">MOSI_A</text>
<text x="125.7" y="121.6">V_amp</text>
<text x="46.7" y="130.5">e-</text>
</g>
<g font-size="1.8" fill="#840084">
<text x="147.3" y="29.4">100nF</text>
<text x="214.6" y="32">100nF</text>
<text x="116.8" y="36.4">6.3A</text>
<text x="95.9" y="49.1">330</text>
<text x="184.3" y="50.4">10k</text>
<text x="76.2" y="61.2">2.2k</text>
<text x="90.2" y="61.2">5.6k</text>
<text x="55.9" y="107.5">1.4M</text>
<text x="104.1" y="107.5">10k</text>
<text x="90.9" y="111.4">10k</text>
<text x="146.1" y="110.7">100nF</text>
<text x="55.9" y="117.7">47k</text>
<text x="109.9" y="131.7">10k</text>
<text x="55.9" y="138">1.4M</text>
<text x="90.9" y="141.8">10k</text>
<text x="55.9" y="149.5">47k</text>
</g>
<g font-size="1.8" fill="#725600">
<text x="59.3" y="37.7">pulse_gate</text>
<text x="184.1" y="99.9">SCLK</text>
<text x="185.4" y="105">CS_</text>
<text x="184.2" y="110.1">MOSI</text>
<text x="184.2" y="115.2">MISO</text>
</g>
<g font-size="1.4" fill="#a90000">
<text x="192.4" y="54.4">1</text>
<text x="192.4" y="59.4">7</text>
<text x="192.4" y="56.9">8</text>
<text x="211.5" y="54.4">2</text>
<text x="211.5" y="59.4">9</text>
<text x="192.4" y="64.5">5</text>
<text x="192.4" y="62">6</text>
<text x="191.9" y="69.6">10</text>
<text x="192.4" y="67.1">4</text>
<text x="211.5" y="69.6">3</text>
</g>
<g font-size="1.4" fill="#006464">
<text x="195.3" y="55.3">~{CS}</text>
<text x="195.3" y="57.9">DIN</text>
<text x="207.8" y="55.3">VA</text>
<text x="195.3" y="65.5">IN3</text>
<text x="195.3" y="63">IN2</text>
<text x="195.3" y="60.4">IN1</text>
<text x="205.6" y="60.4">DOUT</text>
<text x="195.3" y="70.6">SCLK</text>
<text x="195.3" y="68">IN4</text>
<text x="206.5" y="70.6">GND</text>
</g>
</svg>
